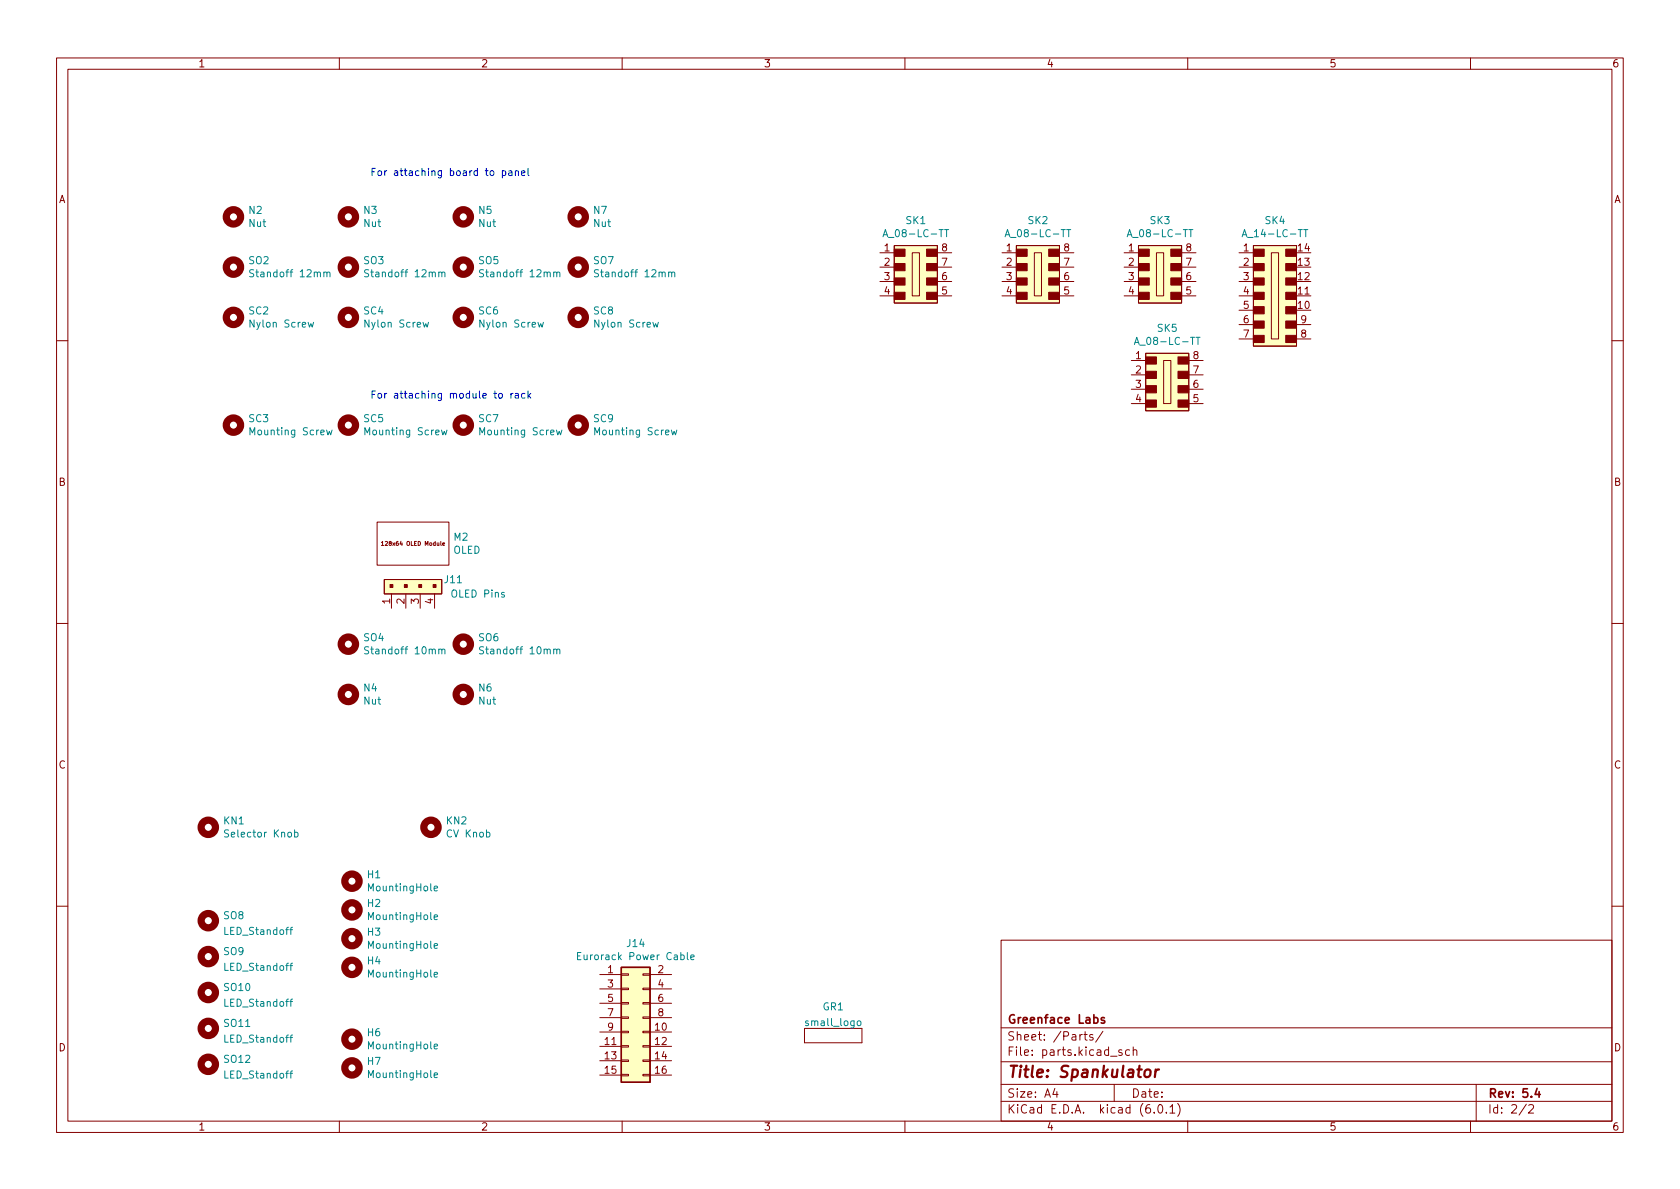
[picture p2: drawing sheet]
<svg xmlns="http://www.w3.org/2000/svg" width="297mm" height="210mm" viewBox="0 0 297 210" stroke-linecap="round" stroke-linejoin="round" font-family="sans-serif">
<g fill="none" stroke="#840000" stroke-width=".18">
<path d="M10 10.2h277v190.1h-277zM12 12.2h273v186.1h-273zM60 10.2v2M110 10.2v2M160 10.2v2M210 10.2v2M260 10.2v2M155.6 44.7h2.5M155.6 47.2h2.5M155.6 49.8h2.5M155.6 52.3h2.5M158.1 43.4h7.6v10.2h-7.6z"/>
<path d="M161.3 44.7h1.3v7.6h-1.3zM165.7 44.7h2.6M165.7 47.2h2.6M165.7 49.8h2.6M165.7 52.3h2.6M177.2 44.7h2.5M177.2 47.2h2.5M177.2 49.8h2.5M177.2 52.3h2.5M179.7 43.4h7.6v10.2h-7.6zM182.9 44.7h1.2v7.6h-1.2zM187.3 44.7h2.6"/>
<path d="M187.3 47.2h2.6M187.3 49.8h2.6M187.3 52.3h2.6M198.8 44.7h2.5M198.8 47.2h2.5M198.8 49.8h2.5M198.8 52.3h2.5M201.3 43.4h7.6v10.2h-7.6zM204.5 44.7h1.2v7.6h-1.2zM208.9 44.7h2.6M208.9 47.2h2.6M208.9 49.8h2.6"/>
<path d="M208.9 52.3h2.6M219.1 44.7h2.5M219.1 47.2h2.5M219.1 49.8h2.5M219.1 52.3h2.5M219.1 54.9h2.5M219.1 57.4h2.5M219.1 59.9h2.5M221.6 43.4h7.6v17.8h-7.6zM224.8 44.7h1.3v15.2h-1.3zM229.2 52.3h2.6M229.2 57.4h2.6"/>
<path d="M229.2 59.9h2.6M10 60.2h2M200 63.7h2.6M200 66.3h2.6M200 68.8h2.6M200 71.4h2.6M202.6 62.5h7.6v10.1h-7.6zM205.7 63.7h1.3v7.7h-1.3zM210.2 63.7h2.5M210.2 66.3h2.5M210.2 68.8h2.5M210.2 71.4h2.5"/>
<path d="M285 60.2h2M66.7 92.3h12.7v7.6h-12.7zM67.4 95.9l.2-.2v.8M67.4 96.5h.4M78.3 96.2h.3v-.2l-.3 .1v.3h.3M10 110.2h2M67.9 102.5h10.2v2.5h-10.2zM69.2 105v2.6M71.8 105v2.6M74.3 105v2.6M76.8 105v2.6M285 110.2h2"/>
<path d="M10 160.2h2M106 172.3h3.9M106 174.9h3.9M106 177.4h3.9M106 180h3.9M109.9 179.8h1.2v.3h-1.2zM109.9 177.3h1.2v.2h-1.2zM109.9 174.7h1.2v.3h-1.2zM109.9 172.2h1.2v.3h-1.2zM113.7 179.8h1.2v.3h-1.2zM113.7 177.3h1.2v.2h-1.2zM113.7 174.7h1.2v.3h-1.2z"/>
<path d="M113.7 172.2h1.2v.3h-1.2zM114.9 172.3h3.8M114.9 174.9h3.8M114.9 177.4h3.8M114.9 180h3.8M177 166.3h108v32h-108zM285 160.2h2M60 198.3v2M106 182.5h3.9M106 185h3.9M106 187.6h3.9M106 190.1h3.9"/>
<path d="M109.9 190h1.2v.2h-1.2zM109.9 187.4h1.2v.3h-1.2zM109.9 184.9h1.2v.3h-1.2zM109.9 182.4h1.2v.2h-1.2zM110 198.3v2M113.7 190h1.2v.2h-1.2zM113.7 187.4h1.2v.3h-1.2zM113.7 184.9h1.2v.3h-1.2zM113.7 182.4h1.2v.2h-1.2zM114.9 182.5h3.8M114.9 185h3.8M114.9 187.6h3.8"/>
<path d="M114.9 190.1h3.8M142.2 181.9v2.5zM142.2 181.9h10.2zM142.2 184.4h10.2zM152.4 181.9v2.5zM160 198.3v2M177 194.8h108M177 191.8h108M177 187.8h108M177 181.8h108M186.5 192.5l-.4 1h1M186.9 193v1"/>
<path d="M191.6 182.9h.6M191.9 182.4v1.3l.3 .2M193.2 183l-.3-.1-.3 .2 .1 .3 .5 .1v.4h-.6M195 182.4l-1.3 1.9M197 191.8v3M198.4 185.7l-.4-.1-.2 .2 .1 .3 .5 .1v.4h-.6M199.7 185.7l-.4-.1-.3 .3v.4l.1 .3h.6M200.4 185.8l.2-.2 .3 .1 .1 .9M200.4 185.1v1.5M204.1 196.7v.1M204.9 195.4l.2-.1a.81 .81 0 0 1 .6 .7 .81 .81 0 0 1-.3 .8h-.2a.81 .81 0 0 1-.6-.6 .81 .81 0 0 1 .3-.8zM206.2 196.7v.1"/>
<path d="M206.9 195.8l.4-.5v1.5M206.9 196.8h.8M208.2 195.1a1.72 1.72 0 0 1 0 2.3M210 198.3v2M260 198.3v2M261 191.8v6.5M269.9 195.3l-1.3 1.9M270.3 195.5l.6-.2 .2 .2 .1 .3-1 1h1"/>
</g>
<path d="M195.3 180l-.4-.1-.2 .2 .1 .3 .5 .1v.4h-.6M271.8 192.5l-.4 1h.9M272.1 193v1" fill="none" stroke="#840000" stroke-width=".3"/>
<path d="M202.5 189.3a.52 .52 0 0 1 .5-.2 .52 .52 0 0 1 .4 .4v.6a.55 .55 0 0 1-.6 .4 .55 .55 0 0 1-.5-.4zM204.3 189.1l-.1 1.4M204.9 189.1l-.4 .1-.2 .3" fill="none" stroke="#840000" stroke-width=".4"/>
<g fill="none" stroke="#840000" stroke-width="1.3">
<circle cx="41.3" cy="38.3" r="1.27"/>
<circle cx="61.6" cy="38.3" r="1.27"/>
<circle cx="81.9" cy="38.3" r="1.27"/>
<circle cx="102.2" cy="38.3" r="1.27"/>
<circle cx="41.3" cy="56.1" r="1.27"/>
<circle cx="41.3" cy="47.2" r="1.27"/>
<circle cx="61.6" cy="56.1" r="1.27"/>
<circle cx="61.6" cy="47.2" r="1.27"/>
<circle cx="81.9" cy="47.2" r="1.27"/>
<circle cx="81.9" cy="56.1" r="1.27"/>
<circle cx="102.2" cy="56.1" r="1.27"/>
<circle cx="102.2" cy="47.2" r="1.27"/>
<circle cx="41.3" cy="75.2" r="1.27"/>
<circle cx="61.6" cy="75.2" r="1.27"/>
<circle cx="81.9" cy="75.2" r="1.27"/>
<circle cx="102.2" cy="75.2" r="1.27"/>
<circle cx="61.6" cy="113.9" r="1.27"/>
<circle cx="81.9" cy="113.9" r="1.27"/>
<circle cx="61.6" cy="122.8" r="1.27"/>
<circle cx="81.9" cy="122.8" r="1.27"/>
<circle cx="36.8" cy="146.3" r="1.27"/>
<circle cx="62.2" cy="155.8" r="1.27"/>
<circle cx="76.2" cy="146.3" r="1.27"/>
<circle cx="36.8" cy="162.8" r="1.27"/>
<circle cx="36.8" cy="169.2" r="1.27"/>
<circle cx="36.8" cy="175.5" r="1.27"/>
<circle cx="62.2" cy="160.9" r="1.27"/>
<circle cx="62.2" cy="166" r="1.27"/>
<circle cx="62.2" cy="171.1" r="1.27"/>
<circle cx="36.8" cy="188.2" r="1.27"/>
<circle cx="36.8" cy="181.9" r="1.27"/>
<circle cx="62.2" cy="188.8" r="1.27"/>
<circle cx="62.2" cy="183.8" r="1.27"/>
</g>
<g fill="none" stroke="#008484" stroke-width=".18">
<path d="M44.9 47.7h-.5l-.2 .1v.4l.5 .2 .2 .3-.3 .3-.5-.1M54.5 57l.2 .8 .3-.6 .2 .6 .2-.8M57.3 48.2l.1-.1 .3 .1 .1 .8M57.8 48.3l.2-.2 .3 .1v.8M65.2 47.7h-.5l-.2 .1v.4l.6 .2 .1 .3-.3 .3-.4-.1M74.8 57l.2 .8 .3-.6 .2 .6 .3-.8M77.6 48.2l.2-.1 .3 .1v.8M78.1 48.3l.2-.2 .3 .1 .1 .8M85.5 47.7h-.5l-.2 .1v.4l.6 .2 .1 .3-.2 .3-.5-.1M95.1 57l.3 .8 .2-.6 .2 .6 .3-.8M97.9 48.2l.2-.1 .3 .1v.8M98.4 48.3l.2-.2 .3 .1 .1 .8"/>
<path d="M105.8 47.7h-.5l-.1 .1v.4l.5 .2 .1 .3-.2 .3-.5-.1M115.4 57l.3 .8 .2-.6 .3 .6 .2-.8M118.2 48.2l.2-.1 .3 .1 .1 .8M118.8 48.3l.1-.2 .3 .1 .1 .8M156.1 41.9l.4-1.3 .5 1.3M156.2 41.5h.6M167 40.6h.7M167.4 40.6v1.3M177.7 41.9l.4-1.3 .5 1.3M177.8 41.5h.6M188.6 40.6h.7M189 40.6v1.3"/>
<path d="M199.3 41.9l.4-1.3 .4 1.3M199.4 41.5h.6M210.2 40.6h.7M210.5 40.6v1.3M211.5 59.6h.7M211.8 59.6v1.3M219.6 41.9l.4-1.3 .5 1.3M219.7 41.5h.6M230.5 40.6h.7M230.9 40.6v1.3M57.7 76l.3 .9 .2-.6 .3 .6 .2-.9M78.1 76l.2 .9 .2-.6 .3 .6 .2-.9"/>
<path d="M98.4 76l.2 .9 .3-.6 .2 .6 .3-.9M118.7 76l.2 .9 .3-.6 .2 .6 .3-.9M200.6 60.9l.4-1.3 .4 1.3M200.7 60.6h.6M65.2 114.4h-.5l-.2 .1v.3l.6 .3 .1 .3-.3 .2h-.4M77.6 114.9l.2-.1h.3v.8M78.1 115l.2-.2h.3l.1 .8M85.5 114.4h-.5l-.2 .1v.3l.6 .3 .1 .3-.2 .2h-.5M97.9 114.9l.2-.1h.3v.8M98.4 115l.2-.2h.3l.1 .8M52.1 147.2h.4l.2 .2-.1 .6h-.5M52.1 146.7v1.3"/>
<path d="M76.8 157.1l.6-.1-.1-.2-.4-.1-.1 .2v.6h.5M51.2 170.8h.5M51.2 164.4h.5M51.2 177.1h.5M51.7 170.3l-.3 .2v1.1M51.7 164l-.3 .2v1M51.7 176.7l-.3 .2v1M76.8 162.2l.6-.1-.1-.3h-.4l-.1 .2v.6h.5M76.8 172.4l.6-.2-.1-.2-.4-.1-.1 .2v.6h.5M76.8 167.3l.6-.1-.1-.3h-.4l-.1 .1v.6h.5M102.1 169h.4M102.7 168.4h-.6v1.3h.6"/>
<path d="M121.5 168.4v1.1l.2 .2M122.1 169.3l.6-.1v-.3h-.4l-.2 .1 .1 .6h.5M51.2 183.5h.5M51.2 189.8h.5M51.7 183l-.3 .2v1.1M51.7 189.4l-.3 .2v1M76.8 185.1l.6-.2-.1-.2-.4-.1-.1 .2v.6h.5M76.8 190.1l.6-.1-.1-.2-.4-.1-.1 .2v.6h.5M151.6 180.6l.2-.1 .4 .1v.5l-.1 .2-.3 .1-.2-.2z"/>
</g>
<g fill="#ffffc2" stroke="#ffffc2" stroke-width=".18">
<path d="M109.9 171.1h5v20.3h-5z"/>
<path d="M158.1 43.4h7.6v10.2h-7.6z"/>
<path d="M202.6 62.5h7.6v10.1h-7.6z"/>
<path d="M221.6 43.4h7.6v17.8h-7.6z"/>
<path d="M179.7 43.4h7.6v10.2h-7.6z"/>
<path d="M201.3 43.4h7.6v10.2h-7.6z"/>
<path d="M67.9 102.5h10.2v2.5h-10.2z"/>
</g>
<path d="M109.9 171.1h5v20.3h-5z" fill="none" stroke="#840000" stroke-width=".25"/>
<g fill="#840000" stroke="#840000" stroke-width=".18">
<path d="M158.1 51.7h1.9v1.3h-1.9z"/>
<path d="M158.1 49.1h1.9v1.3h-1.9z"/>
<path d="M158.1 46.6h1.9v1.3h-1.9z"/>
<path d="M158.1 44.1h1.9v1.2h-1.9z"/>
<path d="M163.8 51.7h1.9v1.3h-1.9z"/>
<path d="M163.8 49.1h1.9v1.3h-1.9z"/>
<path d="M163.8 46.6h1.9v1.3h-1.9z"/>
<path d="M163.8 44.1h1.9v1.2h-1.9z"/>
<path d="M202.6 70.7h1.9v1.3h-1.9z"/>
<path d="M202.6 68.2h1.9v1.3h-1.9z"/>
<path d="M202.6 65.7h1.9v1.2h-1.9z"/>
<path d="M202.6 63.1h1.9v1.3h-1.9z"/>
<path d="M208.3 70.7h1.9v1.3h-1.9z"/>
<path d="M208.3 68.2h1.9v1.3h-1.9z"/>
<path d="M208.3 65.7h1.9v1.2h-1.9z"/>
<path d="M208.3 63.1h1.9v1.3h-1.9z"/>
<path d="M221.6 59.3h1.9v1.3h-1.9z"/>
<path d="M221.6 56.8h1.9v1.2h-1.9z"/>
<path d="M221.6 54.2h1.9v1.3h-1.9z"/>
<path d="M221.6 51.7h1.9v1.3h-1.9z"/>
<path d="M221.6 49.1h1.9v1.3h-1.9z"/>
<path d="M221.6 46.6h1.9v1.3h-1.9z"/>
<path d="M221.6 44.1h1.9v1.2h-1.9z"/>
<path d="M227.3 59.3h1.9v1.3h-1.9z"/>
<path d="M227.3 56.8h1.9v1.2h-1.9z"/>
<path d="M227.3 54.2h1.9v1.3h-1.9z"/>
<path d="M227.3 51.7h1.9v1.3h-1.9z"/>
<path d="M227.3 49.1h1.9v1.3h-1.9z"/>
<path d="M227.3 46.6h1.9v1.3h-1.9z"/>
<path d="M227.3 44.1h1.9v1.2h-1.9z"/>
<path d="M179.7 51.7h1.9v1.3h-1.9z"/>
<path d="M179.7 49.1h1.9v1.3h-1.9z"/>
<path d="M179.7 46.6h1.9v1.3h-1.9z"/>
<path d="M179.7 44.1h1.9v1.2h-1.9z"/>
<path d="M185.4 51.7h1.9v1.3h-1.9z"/>
<path d="M185.4 49.1h1.9v1.3h-1.9z"/>
<path d="M185.4 46.6h1.9v1.3h-1.9z"/>
<path d="M185.4 44.1h1.9v1.2h-1.9z"/>
<path d="M201.3 51.7h1.9v1.3h-1.9z"/>
<path d="M201.3 49.1h1.9v1.3h-1.9z"/>
<path d="M201.3 46.6h1.9v1.3h-1.9z"/>
<path d="M201.3 44.1h1.9v1.2h-1.9z"/>
<path d="M207 51.7h1.9v1.3h-1.9z"/>
<path d="M207 49.1h1.9v1.3h-1.9z"/>
<path d="M207 46.6h1.9v1.3h-1.9z"/>
<path d="M207 44.1h1.9v1.2h-1.9z"/>
<path d="M69 103.4h.5v.5h-.5z"/>
<path d="M71.5 103.4h.5v.5h-.5z"/>
<path d="M74 103.4h.5v.5h-.5z"/>
<path d="M76.6 103.4h.5v.5h-.5z"/>
</g>
<g fill="none" stroke="#0000c2" stroke-width=".18">
<path d="M88.8 30.3l.4-.1 .2 .2-.1 .6h-.5M88.8 30.2v1.3M90 30.3h.5v.7M90.5 30.5l-.4 .1-.2 .1 .2 .3h.4M91.1 30.3l.2-.1 .3 .1 .1 .7M91.1 30.2v.8M92.2 30.6l.6-.1v-.2l-.4-.1-.2 .2 .1 .6h.5M93.4 29.8v1.1l.1 .1M88.3 69.6h.3l.2 .2v.4l-.2 .2h-.3l-.1-.2zM90.3 69.6v.8M90.7 69.6l-.4 .2M91.1 69.6h.5l.1 .8"/>
<path d="M91.7 69.9h-.5l-.1 .2 .1 .3h.5M92.8 69.6h-.3l-.3 .2 .1 .6h.5M93.4 69.1v1.3M93.5 69.9l.3 .5M93.8 69.6l-.4 .4"/>
</g>
<text font-size="2.8" fill="#840000" x="178" y="190.6">Title: Spankulator</text>
<g font-size="2.1" fill="#840000">
<text x="178" y="184">Sheet: /Parts/</text>
<text x="178" y="181">Greenface Labs</text>
<text x="178" y="186.7">File: parts.kicad_sch</text>
<text x="178" y="196.9">KiCad E.D.A. kicad (6.0.1)</text>
<text x="178" y="194.1">Size: A4</text>
<text x="200" y="194.1">Date:</text>
<text x="263" y="194.1">Rev: 5.4</text>
<text x="263" y="196.9">Id: 2/2</text>
</g>
<g font-size="1.8" fill="#840000">
<text x="35" y="11.9">1</text>
<text x="85" y="11.9">2</text>
<text x="135" y="11.9">3</text>
<text x="185" y="11.9">4</text>
<text x="235" y="11.9">5</text>
<text x="285" y="11.9">6</text>
<text x="10.3" y="35.9">A</text>
<text x="285.3" y="35.9">A</text>
<text x="156.4" y="44.4">1</text>
<text x="156.4" y="47">2</text>
<text x="166.5" y="47">7</text>
<text x="166.5" y="44.4">8</text>
<text x="177.9" y="44.4">1</text>
<text x="177.9" y="47">2</text>
<text x="188.1" y="47">7</text>
<text x="188.1" y="44.4">8</text>
<text x="199.5" y="44.4">1</text>
<text x="199.5" y="47">2</text>
<text x="209.7" y="47">7</text>
<text x="209.7" y="44.4">8</text>
<text x="219.9" y="44.4">1</text>
<text x="219.9" y="47">2</text>
<text x="229.5" y="47">13</text>
<text x="229.5" y="44.4">14</text>
<text x="156.4" y="49.5">3</text>
<text x="156.4" y="52.1">4</text>
<text x="166.5" y="52.1">5</text>
<text x="166.5" y="49.5">6</text>
<text x="177.9" y="49.5">3</text>
<text x="177.9" y="52.1">4</text>
<text x="188.1" y="52.1">5</text>
<text x="188.1" y="49.5">6</text>
<text x="199.5" y="49.5">3</text>
<text x="199.5" y="52.1">4</text>
<text x="209.7" y="52.1">5</text>
<text x="209.7" y="49.5">6</text>
<text x="219.9" y="49.5">3</text>
<text x="219.9" y="52.1">4</text>
<text x="229.5" y="52.1">11</text>
<text x="229.5" y="49.5">12</text>
<text x="219.9" y="54.6">5</text>
<text x="219.9" y="57.1">6</text>
<text x="219.9" y="59.7">7</text>
<text x="229.5" y="54.6">10</text>
<text x="230" y="59.7">8</text>
<text x="230" y="57.1">9</text>
<text x="200.8" y="63.5">1</text>
<text x="211" y="63.5">8</text>
<text x="200.8" y="66">2</text>
<text x="200.8" y="68.6">3</text>
<text x="200.8" y="71.1">4</text>
<text x="211" y="71.1">5</text>
<text x="211" y="68.6">6</text>
<text x="211" y="66">7</text>
<text x="10.3" y="85.9">B</text>
<text x="285.3" y="85.9">B</text>
<text x="69" y="106.8" transform="rotate(-90 69 106.8)">1</text>
<text x="71.5" y="106.8" transform="rotate(-90 71.5 106.8)">2</text>
<text x="74" y="106.8" transform="rotate(-90 74 106.8)">3</text>
<text x="76.6" y="106.8" transform="rotate(-90 76.6 106.8)">4</text>
<text x="10.3" y="135.9">C</text>
<text x="285.3" y="135.9">C</text>
<text x="107.5" y="172.1">1</text>
<text x="116.3" y="172.1">2</text>
<text x="107.5" y="174.6">3</text>
<text x="107.5" y="177.2">5</text>
<text x="107.5" y="179.7">7</text>
<text x="116.3" y="174.6">4</text>
<text x="116.3" y="177.2">6</text>
<text x="116.3" y="179.7">8</text>
<text x="10.3" y="185.9">D</text>
<text x="107" y="184.8">11</text>
<text x="107.5" y="182.2">9</text>
<text x="115.9" y="182.2">10</text>
<text x="115.9" y="184.8">12</text>
<text x="285.3" y="185.9">D</text>
<text x="107" y="187.3">13</text>
<text x="107" y="189.9">15</text>
<text x="115.9" y="187.3">14</text>
<text x="115.9" y="189.9">16</text>
<text x="35" y="199.9">1</text>
<text x="85" y="199.9">2</text>
<text x="135" y="199.9">3</text>
<text x="185" y="199.9">4</text>
<text x="235" y="199.9">5</text>
<text x="285" y="199.9">6</text>
</g>
<g font-size="1.8" fill="#0000c2">
<text x="65.4" y="31.1">For attaching board to panel</text>
<text x="65.4" y="70.5">For attaching module to rack</text>
</g>
<g font-size="1.8" fill="#008484">
<text x="44" y="40.1">Nut</text>
<text x="44" y="37.8">N2</text>
<text x="64.3" y="40.1">Nut</text>
<text x="64.4" y="37.8">N3</text>
<text x="84.7" y="40.1">Nut</text>
<text x="84.7" y="37.8">N5</text>
<text x="105" y="40.1">Nut</text>
<text x="105" y="37.8">N7</text>
<text x="157" y="41.9">A_08-LC-TT</text>
<text x="160.2" y="39.6">SK1</text>
<text x="178.6" y="41.9">A_08-LC-TT</text>
<text x="181.8" y="39.6">SK2</text>
<text x="200.1" y="41.9">A_08-LC-TT</text>
<text x="203.4" y="39.6">SK3</text>
<text x="220.5" y="41.9">A_14-LC-TT</text>
<text x="223.7" y="39.6">SK4</text>
<text x="44" y="46.7">SO2</text>
<text x="64.3" y="46.7">SO3</text>
<text x="84.6" y="46.7">SO5</text>
<text x="105" y="46.7">SO7</text>
<text x="44.9" y="49">Standoff 12mm</text>
<text x="65.2" y="49">Standoff 12mm</text>
<text x="85.5" y="49">Standoff 12mm</text>
<text x="105.8" y="49">Standoff 12mm</text>
<text x="44" y="55.6">SC2</text>
<text x="44.5" y="57.9">Nylon Screw</text>
<text x="64.3" y="55.6">SC4</text>
<text x="64.8" y="57.9">Nylon Screw</text>
<text x="84.7" y="55.6">SC6</text>
<text x="85.1" y="57.9">Nylon Screw</text>
<text x="105" y="55.6">SC8</text>
<text x="105.4" y="57.9">Nylon Screw</text>
<text x="204.7" y="58.7">SK5</text>
<text x="201.4" y="61">A_08-LC-TT</text>
<text x="44" y="74.6">SC3</text>
<text x="44.6" y="77">Mounting Screw</text>
<text x="64.3" y="74.6">SC5</text>
<text x="64.9" y="77">Mounting Screw</text>
<text x="84.7" y="74.6">SC7</text>
<text x="85.2" y="77">Mounting Screw</text>
<text x="105" y="74.6">SC9</text>
<text x="105.5" y="77">Mounting Screw</text>
<text x="80.3" y="95.6">M2</text>
<text x="80.1" y="97.9">OLED</text>
<text x="78.7" y="103.1">J11</text>
<text x="80" y="105.7">OLED Pins</text>
<text x="64.3" y="113.4">SO4</text>
<text x="84.6" y="113.4">SO6</text>
<text x="65.2" y="115.7">Standoff 10mm</text>
<text x="85.5" y="115.7">Standoff 10mm</text>
<text x="64.3" y="124.6">Nut</text>
<text x="64.4" y="122.3">N4</text>
<text x="84.7" y="124.6">Nut</text>
<text x="84.7" y="122.3">N6</text>
<text x="39.6" y="145.8">KN1</text>
<text x="40.2" y="148.1">Selector Knob</text>
<text x="79" y="145.8">KN2</text>
<text x="79.1" y="148.1">CV Knob</text>
<text x="65" y="155.3">H1</text>
<text x="65" y="160.4">H2</text>
<text x="65.3" y="157.6">MountingHole</text>
<text x="39.6" y="162.5">SO8</text>
<text x="39.8" y="165.3">LED_Standoff</text>
<text x="65" y="165.4">H3</text>
<text x="65.3" y="162.7">MountingHole</text>
<text x="65.3" y="167.8">MountingHole</text>
<text x="110.9" y="167.5">J14</text>
<text x="39.6" y="168.9">SO9</text>
<text x="39.8" y="171.7">LED_Standoff</text>
<text x="65" y="170.5">H4</text>
<text x="65.3" y="172.8">MountingHole</text>
<text x="103" y="169.8">Eurorack Power Cable</text>
<text x="39.7" y="175.2">SO10</text>
<text x="39.8" y="178">LED_Standoff</text>
<text x="145.5" y="178.7">GR1</text>
<text x="39.7" y="181.6">SO11</text>
<text x="39.8" y="184.4">LED_Standoff</text>
<text x="65" y="183.2">H6</text>
<text x="65.3" y="185.5">MountingHole</text>
<text x="142.7" y="181.4">small_logo</text>
<text x="39.7" y="187.9">SO12</text>
<text x="39.8" y="190.7">LED_Standoff</text>
<text x="65" y="188.3">H7</text>
<text x="65.3" y="190.6">MountingHole</text>
</g>
<text font-size="1" fill="#840000" x="68" y="96.5">128x64 OLED Module</text>
</svg>
